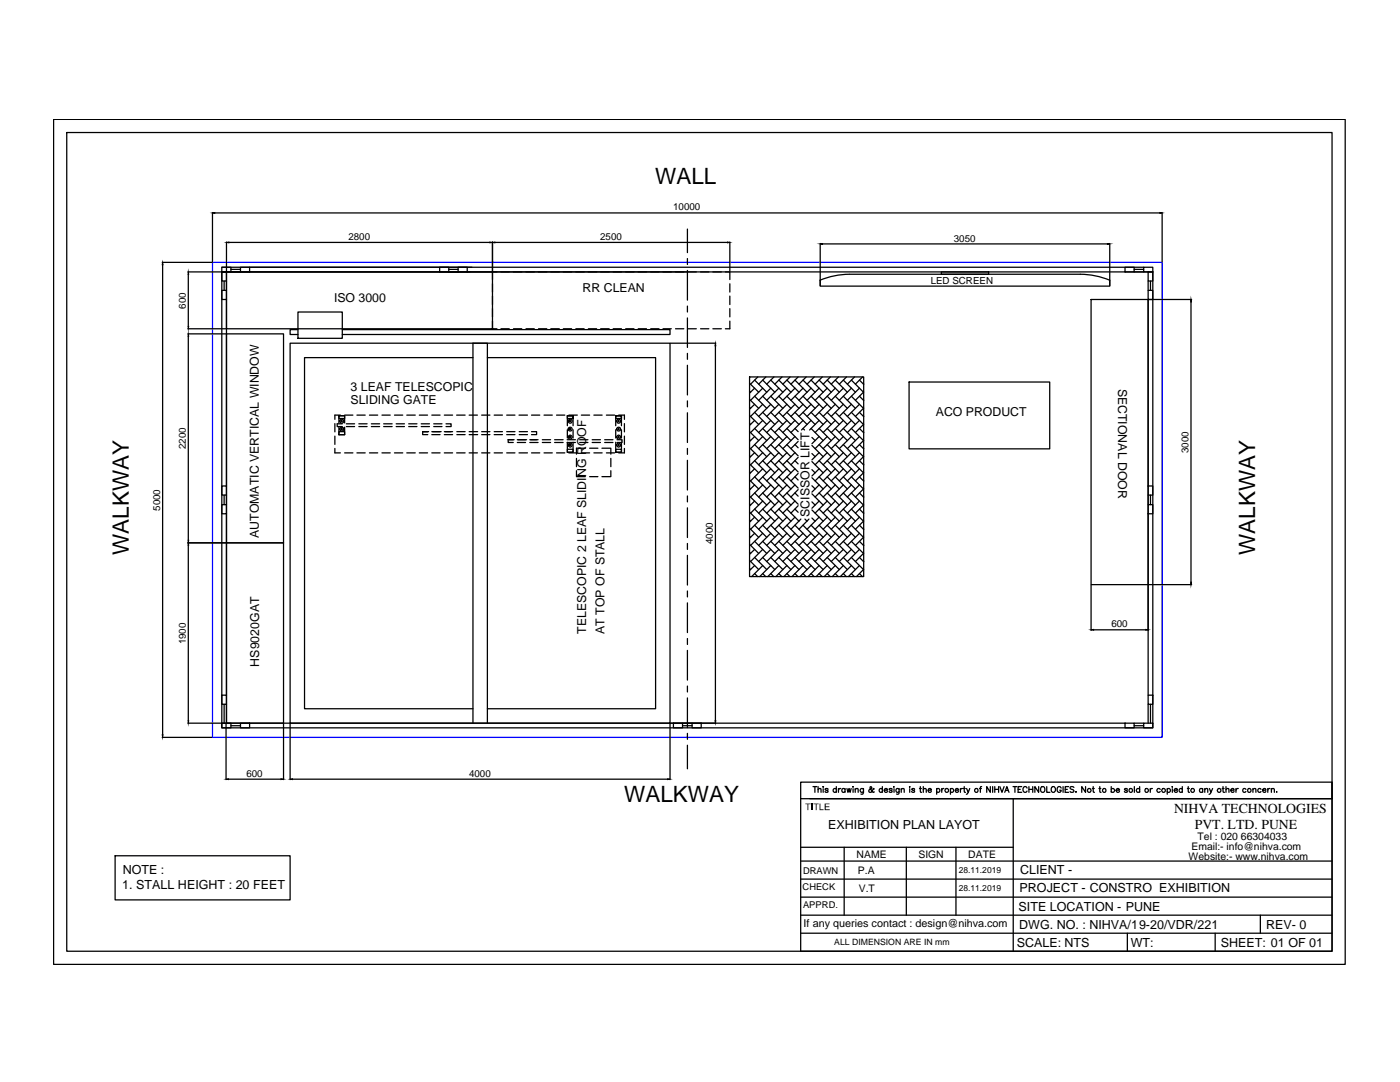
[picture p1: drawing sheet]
<svg xmlns="http://www.w3.org/2000/svg" width="279mm" height="216mm" viewBox="0 0 279 216" stroke-linecap="round" stroke-linejoin="round" font-family="sans-serif">
<!-- layer: 0 -->
<g fill="none" stroke="#000" stroke-width=".25">
<path d="M10.7 23.8h257.8v168.6h-257.8zM13.3 26.4h252.5v163.4h-252.5zM32.4 52.4h9.9M32.5 52.8v93.8M37.5 54.3h99.7M37.6 54.7v10.4M42.4 42.4v9.9M42.9 42.5h188.6M44.3 54.3h185.8v90.9h-185.8zM44.3 54.3h.9v1.8h-.9zM44.3 57.9h.9v1.9h-.9zM44.3 53.3h183.9"/>
<path d="M44.3 53.3h1.8v1h-1.8zM44.7 56.1v1.8M45.2 54.3h53.1v11.3h-53.1zM45.2 48.3v5.8M45.2 56.1v1.8M45.2 59.8v37.2M45.7 48.4h52.1M46.1 53.7h1.9M48 53.3h1.8v1h-1.8zM49.8 53.3h44.4M87.7 53.3h1.9v1h-1.9zM89.6 53.7h1.8"/>
<path d="M91.4 53.3h1.8v1h-1.8zM98.3 48.3v5.8M98.3 56.6v1.7M98.3 59.1v1.7M98.7 48.4h46.5M99.2 54.3h-.9v1.5M137.2 45.7v4.7M137.2 51.6v1.2M137.2 54v5.9M137.3 54.3h1.7M139.8 54.3h1.7M142.3 54.3h1.7"/>
<path d="M144.8 54.3h.9v1.5M145.7 48.3v5.8M145.7 56.6v1.7M145.7 59.1v1.7M163.7 48.6v8.4M164.2 48.7h56.8M169.5 54.7a15.6 15.6 0 0 0-5.9 1.2M169.6 54.7h46a15.8 15.8 0 0 1 5.9 1.2v1.2h-57.8v-1.2M187.9 54.3h9.4v.4h-9.4zM217.7 59.8h11.4v56.9h-11.4zM221.5 48.6v8.4M224.5 53.3h1.8v1h-1.8z"/>
<path d="M226.3 53.7h1.9M226.3 54.3h1.9M228.2 53.3h1.9v1h-1.9zM229.1 54.3h1v1.8h-1zM229.1 57.9h1v1.9h-1zM229.1 56.1v1.8M229.1 59.8v37.2M229.2 59.8h8.6M229.6 56.1v1.8M231.9 42.4v9.9M37.5 65.6h7.6M37.5 66.6h7.6"/>
<path d="M37.6 67.1v40.7M45.2 66.6h11.4v41.7h-11.4zM57.9 68.5h75.8v75.8h-75.8zM59.5 62.3h8.8v5.2h-8.8zM59.5 65.8h-1.6v.9h1.6M68.3 65.8h65.4v.9h-65.4M94.4 71.4h-33.6v70h33.6M97.3 71.4h33.5v70h-33.5M98.3 64.1v1.5h.9M98.3 61.6v1.6M100 65.6h1.6M102.5 65.6h1.6"/>
<path d="M105 65.6h1.6M107.5 65.6h1.6M109.9 65.6h1.7M112.4 65.6h1.7M114.9 65.6h1.7M117.4 65.6h1.7M119.9 65.6h1.7M122.4 65.6h1.6M124.9 65.6h1.6M127.4 65.6h1.6M129.9 65.6h1.6M132.3 65.6h1.7"/>
<path d="M133.8 68.5h9.1M134.8 65.6h1.7M137.2 61.1v1.2M137.2 63.4v5.9M137.2 70.5v1.2M137.2 72.9v5.9M137.2 80v1.2M137.3 65.6h1.7M139.8 65.6h1.7M142.3 65.6h1.7M142.8 69v74.8M145.7 64.1v1.5h-.9"/>
<path d="M145.7 61.6v1.6M149.6 75.2h22.8v39.8h-22.8zM149.6 76.5l1.8 1.8M149.6 78.1l.2 .2M149.6 79.7l1.8 1.8M149.6 75.2h.1M150.6 75.8l2.4 2.5M150.6 79.1l2.4 2.4M150.6 77.5l-1 .9M151.2 75.2l-1.4 1.5M152.2 75.8l2.4 2.5M152.2 79.1l2.4 2.4"/>
<path d="M152.2 77.5l-2.4 2.4M152.9 75.2l-1.5 1.5M153.8 75.8l2.4 2.5M153.8 79.1l2.4 2.4M153.8 77.5l-2.4 2.4M154.5 75.2l-1.5 1.5M155.4 75.8l2.4 2.5M155.4 79.1l2.4 2.4M155.4 77.5l-2.4 2.4M156.1 75.2l-1.5 1.5M157 75.8l2.5 2.5M157 79.1l2.5 2.4"/>
<path d="M157 77.5l-2.4 2.4M157.7 75.2l-1.5 1.5M158.7 75.8l2.4 2.5M158.7 79.1l2.4 2.4M158.7 77.5l-2.5 2.4M159.3 75.2l-1.5 1.5M160.3 75.8l2.4 2.5M160.3 79.1l2.4 2.4M160.3 77.5l-2.5 2.4M160.9 75.2l-1.4 1.5M161.9 75.8l2.4 2.5M161.9 79.1l2.4 2.4"/>
<path d="M161.9 77.5l-2.4 2.4M162.5 75.2l-1.4 1.5M163.5 75.8l2.4 2.5M163.5 79.1l2.4 2.4M163.5 77.5l-2.4 2.4M164.1 75.2l-1.4 1.5M165.1 75.8l2.4 2.5M165.1 79.1l2.4 2.4M165.1 77.5l-2.4 2.4M165.7 75.2l-1.4 1.5M166.7 75.8l2.4 2.5M166.7 79.1l2.4 2.4"/>
<path d="M166.7 77.5l-2.4 2.4M167.3 75.2l-1.4 1.5M168.3 75.8l2.4 2.5M168.3 79.1l2.4 2.4M168.3 77.5l-2.4 2.4M168.9 75.2l-1.4 1.5M169.9 75.8l2.4 2.5M169.9 79.1l2.4 2.4M169.9 77.5l-2.4 2.4M170.5 75.2l-1.4 1.5M171.5 75.8l.9 .9M171.5 79.1l.9 .8"/>
<path d="M171.5 77.5l-2.4 2.4M172.2 75.2l-1.5 1.5M172.4 76.6l-.1 .1M172.4 78.2l-1.7 1.7M172.4 79.8l-.1 .1M181.4 76.2h28.1v13.4h-28.1zM237.7 60.3v55.8M44.3 97h.9v1.8h-.9zM44.7 98.8v1.9M45.2 98.8v1.9M66.8 89.5v.9h1.1M66.8 84.5v1.7"/>
<path d="M66.8 87v1.7M67.6 84.4v-1.4h1.2v1.4M67.6 85.2v1.5v-.6h1.2v.6h-1.2h1.2v-1.5M67.6 83h1.2v.5h-1.2zM67.9 82.8h-1.1v.9M68.1 84h.2v.1h-.2zM68.3 84.6h-1v.5h1M68.8 90.4h1.6M68.8 82.8h1.6M69.1 85.1h1.7M69.1 84.6h1.7M71.2 90.4h1.7"/>
<path d="M71.2 82.8h1.7M71.6 85.1h1.7M71.6 84.6h1.7M73.7 90.4h1.7M73.7 82.8h1.7M74.1 85.1h1.7M74.1 84.6h1.7M76.2 90.4h1.7M76.2 82.8h1.7M76.6 85.1h1.7M76.6 84.6h1.7M78.7 90.4h1.7"/>
<path d="M78.7 82.8h1.7M79.1 85.1h1.6M79.1 84.6h1.6M81.2 90.4h1.7M81.2 82.8h1.7M81.6 85.1h1.6M81.6 84.6h1.6M83.7 90.4h1.6M83.7 82.8h1.6M84.1 85.1h1.6M84.1 84.6h1.6M84.4 86.1v.6h1"/>
<path d="M85.4 86.1h-1h1.1M86.2 90.4h1.6M86.2 86.7h1.6M86.2 86.1h1.8M86.2 82.8h1.6M86.6 85.1h1.6M86.6 84.6h1.6M88.7 90.4h1.6M88.7 86.7h1.6M88.7 86.1h1.6M88.7 82.8h1.6M89 84.6h1v.5h-1"/>
<path d="M91.1 90.4h1.7M91.1 82.8h1.7M91.2 86.7h1.6M91.2 86.1h1.6M93.6 90.4h1.7M93.6 86.7h1.7M93.6 86.1h1.7M93.6 82.8h1.7M96.1 90.4h1.7M96.1 86.7h1.7M96.1 86.1h1.7M96.1 82.8h1.7"/>
<path d="M98.6 90.4h1.7M98.6 86.7h1.7M98.6 86.1h1.7M98.6 82.8h1.7M101.1 90.4h1.7M101.1 86.7h1.7M101.1 86.1h1.7M101.1 82.8h1.7M102.6 87.7h-1.2v.6h1M103.2 88.3h1.7M103.2 87.7h1.9M103.6 90.4h1.7"/>
<path d="M103.6 82.8h1.7M103.6 86.7h1.7M103.6 86.1h1.7M105.7 88.3h1.7M105.7 87.7h1.7M106.1 86.1h1v.6h-1M106.1 90.4h1.6M106.1 82.8h1.6M108.2 88.3h1.7M108.2 87.7h1.7M108.6 90.4h1.6M108.6 82.8h1.6"/>
<path d="M110.7 88.3h1.7M110.7 87.7h1.7M111.1 90.4h1.6M111.1 82.8h1.6M113.2 88.3h1.6M113.2 87.7h1.6M113.2 88.3v1.9h1.2v-1.9M113.2 84.9v-1.9h1.2v.5h-1.2v-.5h1.2v1.9M113.2 89.6h1.2v.6h-1.2zM113.2 85.8v1.6M113.5 90.4h1.7M113.5 82.8h1.7"/>
<path d="M113.7 87.2h.2v.1h-.2zM113.7 85.5h.2v.2h-.2zM113.7 84h.2l-.1 .1zM113.7 88.7h.2v.2h-.2zM114.4 85.8v1.6M115 93.9v1.2h1.8M115 91.5v1.6M115.7 88.3h1.6M115.7 87.7h1.6M116 90.4h1.7M116 82.8h1.7M116.8 89.4h-1.8v1.2"/>
<path d="M117.7 95.1h1.6M117.7 89.4h1.6M118.2 88.3h1.6M118.2 87.7h1.6M118.5 90.4h1.7M118.5 82.8h1.7M120.1 89.4h1.8v1.2M120.7 88.3h1.6M120.7 87.7h1.6M121 90.4h1.7M121 82.8h1.7M121.9 93.9v1.2h-1.8"/>
<path d="M121.9 91.5v1.6M122.9 88.3v1.9h1.1v-1.9M122.9 84.9v-1.9h1.1v.5h-1.1v-.5h1.1v1.9M122.9 89.6h1.1v.6h-1.1zM122.9 85.8v1.6M123.1 87.7h1v.6h-1M123.4 87.2h.2v.1h-.2zM123.4 84h.2v.1h-.2zM123.5 82.8h1.1v.9M124 85.8v1.6M124.6 89.5v.9h-1.1M124.6 84.5v1.7"/>
<path d="M124.6 87v1.7M137.2 82.4v5.9M137.2 89.5v1.2M137.2 91.8v6M137.2 99v1.1M149.6 81.3l.2 .2M149.6 82.9l1.8 1.8M149.6 84.5l.2 .2M149.6 86.1l1.8 1.8M149.6 87.7l.2 .2M149.6 89.4l1.8 1.7M149.6 91l.2 .1"/>
<path d="M149.6 92.6l1.8 1.7M149.6 94.2l.2 .1M149.6 95.8l1.8 1.8M149.6 97.4l.2 .2M149.6 99l1.8 1.8M150.6 82.3l2.4 2.4M150.6 85.5l2.4 2.4M150.6 88.7l2.4 2.4M150.6 91.9l2.4 2.4M150.6 95.2l2.4 2.4M150.6 98.4l2.4 2.4M150.6 80.7l-1 .9"/>
<path d="M150.6 83.9l-1 1M150.6 87.1l-1 1M150.6 90.3l-1 1M150.6 93.5l-1 1M150.6 96.8l-1 .9M150.6 100l-1 1M152.2 82.3l2.4 2.4M152.2 85.5l2.4 2.4M152.2 88.7l2.4 2.4M152.2 91.9l2.4 2.4M152.2 95.2l2.4 2.4M152.2 98.4l2.4 2.4"/>
<path d="M152.2 80.7l-2.4 2.4M152.2 83.9l-2.4 2.4M152.2 87.1l-2.4 2.4M152.2 90.3l-2.4 2.4M152.2 93.5l-2.4 2.5M152.2 96.8l-2.4 2.4M152.2 100l-2.4 2.4M153.8 82.3l2.4 2.4M153.8 85.5l2.4 2.4M153.8 88.7l2.4 2.4M153.8 91.9l2.4 2.4M153.8 95.2l2.4 2.4"/>
<path d="M153.8 98.4l2.4 2.4M153.8 80.7l-2.4 2.4M153.8 83.9l-2.4 2.4M153.8 87.1l-2.4 2.4M153.8 90.3l-2.4 2.4M153.8 93.5l-2.4 2.5M153.8 96.8l-2.4 2.4M153.8 100l-2.4 2.4M155.4 82.3l2.4 2.4M155.4 85.5l2.4 2.4M155.4 88.7l2.4 2.4M155.4 91.9l2.4 2.4"/>
<path d="M155.4 95.2l2.4 2.4M155.4 98.4l2.4 2.4M155.4 80.7l-2.4 2.4M155.4 83.9l-2.4 2.4M155.4 87.1l-2.4 2.4M155.4 90.3l-2.4 2.4M155.4 93.5l-2.4 2.5M155.4 96.8l-2.4 2.4M155.4 100l-2.4 2.4M157 82.3l2.5 2.4M157 85.5l2.3 2.2M157 88.7l2.3 2.3"/>
<path d="M157 91.9l2.3 2.3M157 95.2l2.3 2.2M157 98.4l2.3 2.2M157 80.7l-2.4 2.4M157 83.9l-2.4 2.4M157 87.1l-2.4 2.4M157 90.3l-2.4 2.4M157 93.5l-2.4 2.5M157 96.8l-2.4 2.4M157 100l-2.4 2.4M158.7 82.3l2.4 2.4M158.7 85.5l.6 .6"/>
<path d="M158.7 88.7l.6 .7M158.7 91.9l.6 .7M158.7 95.2l.6 .6M158.7 98.4l.6 .6M158.7 80.7l-2.5 2.4M158.7 83.9l-2.5 2.4M158.7 87.1l-2.5 2.4M158.7 90.3l-2.5 2.4M158.7 93.5l-2.5 2.5M158.7 96.8l-2.5 2.4M158.7 100l-2.5 2.4M159.3 88.1l-1.5 1.4"/>
<path d="M159.3 91.3l-1.5 1.4M159.3 94.5l-1.5 1.5M159.3 97.7l-1.5 1.5M160.3 82.3l2.4 2.4M160.3 85.5l.3 .3M160.3 80.7l-2.5 2.4M160.3 83.9l-2.5 2.4M161.9 82.3l2.4 2.4M161.9 85.5l2.4 2.4M161.9 80.7l-2.4 2.4M161.9 83.9l-1.9 1.9M162 87.3l.7 .6"/>
<path d="M162 88.9l2.3 2.2M162 90.5l.7 .6M162 92.1l2.3 2.2M162 93.7l.7 .6M162 95.3l2.3 2.3M162 96.9l.7 .7M162 98.5l2.3 2.3M163.5 82.3l2.4 2.4M163.5 85.5l2.4 2.4M163.5 88.7l2.4 2.4M163.5 91.9l2.4 2.4M163.5 95.2l2.4 2.4"/>
<path d="M163.5 98.4l2.4 2.4M163.5 80.7l-2.4 2.4M163.5 83.9l-1.9 1.9M163.5 87.1l-1.5 1.4M163.5 90.3l-1.5 1.5M163.5 93.5l-1.5 1.5M163.5 96.8l-1.5 1.4M163.5 100l-1.5 1.4M165.1 82.3l2.4 2.4M165.1 85.5l2.4 2.4M165.1 88.7l2.4 2.4M165.1 91.9l2.4 2.4"/>
<path d="M165.1 95.2l2.4 2.4M165.1 98.4l2.4 2.4M165.1 80.7l-2.4 2.4M165.1 83.9l-2.4 2.4M165.1 87.1l-2.4 2.4M165.1 90.3l-2.4 2.4M165.1 93.5l-2.4 2.5M165.1 96.8l-2.4 2.4M165.1 100l-2.4 2.4M166.7 82.3l2.4 2.4M166.7 85.5l2.4 2.4M166.7 88.7l2.4 2.4"/>
<path d="M166.7 91.9l2.4 2.4M166.7 95.2l2.4 2.4M166.7 98.4l2.4 2.4M166.7 80.7l-2.4 2.4M166.7 83.9l-2.4 2.4M166.7 87.1l-2.4 2.4M166.7 90.3l-2.4 2.4M166.7 93.5l-2.4 2.5M166.7 96.8l-2.4 2.4M166.7 100l-2.4 2.4M168.3 82.3l2.4 2.4M168.3 85.5l2.4 2.4"/>
<path d="M168.3 88.7l2.4 2.4M168.3 91.9l2.4 2.4M168.3 95.2l2.4 2.4M168.3 98.4l2.4 2.4M168.3 80.7l-2.4 2.4M168.3 83.9l-2.4 2.4M168.3 87.1l-2.4 2.4M168.3 90.3l-2.4 2.4M168.3 93.5l-2.4 2.5M168.3 96.8l-2.4 2.4M168.3 100l-2.4 2.4M169.9 82.3l2.4 2.4"/>
<path d="M169.9 85.5l2.4 2.4M169.9 88.7l2.4 2.4M169.9 91.9l2.4 2.4M169.9 95.2l2.4 2.4M169.9 98.4l2.4 2.4M169.9 80.7l-2.4 2.4M169.9 83.9l-2.4 2.4M169.9 87.1l-2.4 2.4M169.9 90.3l-2.4 2.4M169.9 93.5l-2.4 2.5M169.9 96.8l-2.4 2.4M169.9 100l-2.4 2.4"/>
<path d="M171.5 82.3l.9 .8M171.5 85.5l.9 .8M171.5 88.7l.9 .9M171.5 91.9l.9 .9M171.5 95.2l.9 .8M171.5 98.4l.9 .8M171.5 80.7l-2.4 2.4M171.5 83.9l-2.4 2.4M171.5 87.1l-2.4 2.4M171.5 90.3l-2.4 2.4M171.5 93.5l-2.4 2.5M171.5 96.8l-2.4 2.4"/>
<path d="M171.5 100l-2.4 2.4M172.4 81.4l-1.7 1.7M172.4 83l-.1 .1M172.4 84.7l-1.7 1.6M172.4 86.3h-.1M172.4 87.9l-1.7 1.6M172.4 89.5h-.1M172.4 91.1l-1.7 1.6M172.4 92.7h-.1M172.4 94.3l-1.7 1.7M172.4 95.9l-.1 .1M172.4 97.5l-1.7 1.7"/>
<path d="M172.4 99.1l-.1 .1M229.1 97h1v1.8h-1zM229.1 98.8v1.9M229.6 98.8v1.9M37.5 108.3h7.6M37.6 108.8v35M44.3 100.7h.9v1.8h-.9zM45.2 108.3h11.4v36h-11.4zM45.2 102.5v36.2M137.2 101.3v6M137.2 108.4v1.2M137.2 110.8v5.9"/>
<path d="M137.2 117.9v1.2M149.6 100.6l.2 .2M149.6 102.2l1.8 1.8M149.6 103.8l.2 .2M149.6 105.4l1.8 1.8M149.6 107l.2 .2M149.6 108.6l1.8 1.8M149.6 110.2l.2 .2M149.6 111.8l1.8 1.9M149.6 113.4l.2 .3M150.6 101.6l2.4 2.4M150.6 104.8l2.4 2.4"/>
<path d="M150.6 108l2.4 2.4M150.6 111.2l2.4 2.5M150.6 114.5l.6 .5M150.6 103.2l-1 1M150.6 106.4l-1 1M150.6 109.6l-1 1M150.6 112.8l-1 1M152.2 101.6l2.4 2.4M152.2 104.8l2.4 2.4M152.2 108l2.4 2.4M152.2 111.2l2.4 2.5M152.2 114.5l.6 .5"/>
<path d="M152.2 103.2l-2.4 2.4M152.2 106.4l-2.4 2.4M152.2 109.6l-2.4 2.4M152.2 112.8l-2.2 2.2M153.8 101.6l2.4 2.4M153.8 104.8l2.4 2.4M153.8 108l2.4 2.4M153.8 111.2l2.4 2.5M153.8 114.5l.6 .5M153.8 103.2l-2.4 2.4M153.8 106.4l-2.4 2.4M153.8 109.6l-2.4 2.4"/>
<path d="M153.8 112.8l-2.2 2.2M155.4 101.6l2.4 2.4M155.4 104.8l2.4 2.4M155.4 108l2.4 2.4M155.4 111.2l2.4 2.5M155.4 114.5l.6 .5M155.4 103.2l-2.4 2.4M155.4 106.4l-2.4 2.4M155.4 109.6l-2.4 2.4M155.4 112.8l-2.2 2.2M157 101.6l2.5 2.4M157 104.8l2.5 2.4"/>
<path d="M157 108l2.5 2.4M157 111.2l2.5 2.5M157 114.5l.6 .5M157 103.2l-2.4 2.4M157 106.4l-2.4 2.4M157 109.6l-2.4 2.4M157 112.8l-2.2 2.2M158.7 101.6l.6 .6M158.7 104.8l2.4 2.4M158.7 108l2.4 2.4M158.7 111.2l2.4 2.5M158.7 114.5l.5 .5"/>
<path d="M158.7 103.2l-2.5 2.4M158.7 106.4l-2.5 2.4M158.7 109.6l-2.5 2.4M158.7 112.8l-2.3 2.2M159.3 100.9l-1.5 1.5M159.8 103.6l-2 2M160.3 104.8l2.4 2.4M160.3 108l2.4 2.4M160.3 111.2l2.4 2.5M160.3 114.5l.6 .5M160.3 106.4l-2.5 2.4M160.3 109.6l-2.5 2.4"/>
<path d="M160.3 112.8l-2.2 2.2M160.6 103.6l.5 .4M161.4 103.6l-1.9 2M161.9 104.8l2.4 2.4M161.9 108l2.4 2.4M161.9 111.2l2.4 2.5M161.9 114.5l.6 .5M161.9 106.4l-2.4 2.4M161.9 109.6l-2.4 2.4M161.9 112.8l-2.2 2.2M162 100.1l.7 .7M162 101.8l2.3 2.2"/>
<path d="M162 103.4l.7 .6M163.5 101.6l2.4 2.4M163.5 104.8l2.4 2.4M163.5 108l2.4 2.4M163.5 111.2l2.4 2.5M163.5 114.5l.6 .5M163.5 103.2l-2.4 2.4M163.5 106.4l-2.4 2.4M163.5 109.6l-2.4 2.4M163.5 112.8l-2.2 2.2M165.1 101.6l2.4 2.4M165.1 104.8l2.4 2.4"/>
<path d="M165.1 108l2.4 2.4M165.1 111.2l2.4 2.5M165.1 114.5l.6 .5M165.1 103.2l-2.4 2.4M165.1 106.4l-2.4 2.4M165.1 109.6l-2.4 2.4M165.1 112.8l-2.2 2.2M166.7 101.6l2.4 2.4M166.7 104.8l2.4 2.4M166.7 108l2.4 2.4M166.7 111.2l2.4 2.5M166.7 114.5l.6 .5"/>
<path d="M166.7 103.2l-2.4 2.4M166.7 106.4l-2.4 2.4M166.7 109.6l-2.4 2.4M166.7 112.8l-2.2 2.2M168.3 101.6l2.4 2.4M168.3 104.8l2.4 2.4M168.3 108l2.4 2.4M168.3 111.2l2.4 2.5M168.3 114.5l.6 .5M168.3 103.2l-2.4 2.4M168.3 106.4l-2.4 2.4M168.3 109.6l-2.4 2.4"/>
<path d="M168.3 112.8l-2.2 2.2M169.9 101.6l2.4 2.4M169.9 104.8l2.4 2.4M169.9 108l2.4 2.4M169.9 111.2l2.4 2.5M169.9 114.5l.6 .5M169.9 103.2l-2.4 2.4M169.9 106.4l-2.4 2.4M169.9 109.6l-2.4 2.4M169.9 112.8l-2.2 2.2M171.5 101.6l.9 .8M171.5 104.8l.9 .8"/>
<path d="M171.5 108l.9 .9M171.5 111.2l.9 .9M171.5 114.5l.6 .5M171.5 103.2l-2.4 2.4M171.5 106.4l-2.4 2.4M171.5 109.6l-2.4 2.4M171.5 112.8l-2.2 2.2M172.4 100.7l-1.7 1.7M172.4 102.3l-.1 .1M172.4 104l-1.7 1.6M172.4 105.6h-.1M172.4 107.2l-1.7 1.6"/>
<path d="M172.4 108.8h-.1M172.4 110.4l-1.7 1.6M172.4 112h-.1M172.4 113.6l-1.5 1.4M217.7 116.7v9.1M229.1 100.7h1v1.8h-1zM229.1 102.5v36.2M229.2 116.7h8.6M44.3 138.7h.9v1.8h-.9zM137.2 120.3v5.9M137.2 127.4v1.2M137.2 129.8v5.9"/>
<path d="M137.2 136.9v1.2M137.2 139.3v5.9M218.3 125.7h10.4M229.1 138.7h1v1.8h-1zM32.4 147.1h9.9M37.5 144.3h7.6M44.3 144.3h1.8v.9h-1.8zM44.7 140.5v3.8M45.1 144.4v11.2M45.2 144.3h179.3M45.2 140.5v3.8M45.6 155.5h10.5"/>
<path d="M46.1 144.8h1.9M48 144.3h1.8v.9h-1.8zM56.6 144.4v11.2M57.9 144.4v11.2M58.4 155.5h74.9M94.4 144.3v-75.8h2.9v75.8M133.7 144.4v11.2M134.4 144.3h1.8v.9h-1.8zM136.2 144.8h1.9M137.2 146.3v1.2M137.2 148.7v4.7M138.1 144.3h1.8v.9h-1.8z"/>
<path d="M159.8 156.1h106v3.3h-106zM161.6 159.4h104.2M162.2 157h.8M162.6 157v1.1M163.3 157.6l.2-.3 .3 .1 .1 .7M163.3 157v1.1M164.3 157v.1zM164.3 157.4v.7M165.3 157.5l-.3-.2-.3 .1v.2l.5 .2 .1 .1-.3 .2-.3-.2M166.9 157.5a.35 .35 0 0 0-.5 0 .35 .35 0 0 0 0 .5 .35 .35 0 0 0 .5-.1M166.9 157v1.1M167.3 157.3v.8"/>
<path d="M167.8 157.3l-.3 .1-.2 .3M168.6 157.5a.35 .35 0 0 0-.5 0 .35 .35 0 0 0 0 .5 .35 .35 0 0 0 .5-.1M168.6 157.3v.8M169 157.3l.2 .8 .2-.8 .3 .8 .2-.8M170.3 157v.1zM170.3 157.4v.7M170.7 157.6l.3-.3 .2 .1 .1 .7M170.7 157.3v.8M172.3 157.3v.9l-.1 .2h-.4M172.3 157.5a.37 .37 0 0 0-.5-.1 .37 .37 0 0 0 0 .6 .37 .37 0 0 0 .5-.1M174.4 157.5l-.1-.2a.63 .63 0 0 1-.9 .7l.1-.4 .5-.3-.2-.3-.2 .1 .1 .3 .5 .7h.2v-.1M176.1 157.5a.35 .35 0 0 0-.5 0 .35 .35 0 0 0 0 .5 .35 .35 0 0 0 .5-.1"/>
<path d="M176.1 157v1.1M176.5 157.7h.6v-.1a.35 .35 0 0 0-.5-.1 .35 .35 0 0 0 0 .5 .35 .35 0 0 0 .5-.1M178 157.5l-.2-.2-.3 .1v.2l.5 .2v.1l-.2 .2-.4-.2M178.3 157h.2zM178.4 157.4v.7M179.4 157.3v1.1h-.5M179.4 157.5a.35 .35 0 0 0-.5 0 .35 .35 0 0 0 0 .5 .35 .35 0 0 0 .5-.1M179.9 157.6l.3-.3 .2 .1 .1 .7M179.9 157.3v.8M181.6 157v.1zM181.6 157.4v.7M182.5 157.5l-.2-.2-.4 .2 .6 .3v.3h-.4l-.2-.2"/>
<path d="M183.5 157.3h.4M183.7 157v.9v.2h.2M184.3 157.6l.1-.2h.4l.1 .7M184.3 157v1.1M185.2 157.7h.7a.35 .35 0 0 0-.5-.3 .35 .35 0 0 0-.1 .5l.2 .2 .4-.2M186.9 157.5a.35 .35 0 0 1 .6 0 .35 .35 0 0 1 0 .5 .35 .35 0 0 1-.6-.1M186.9 157.3v1.2M187.9 157.3v.8M188.4 157.3l-.3 .1-.2 .3M189.7 157.5a.35 .35 0 0 1 .5 0 .35 .35 0 0 1 0 .5 .35 .35 0 0 1-.5-.1M189.7 157.3v1.2M190.7 157.7h.6a.35 .35 0 0 0-.5-.3 .35 .35 0 0 0-.1 .5l.2 .2 .4-.2"/>
<path d="M191.7 157.3v.8M192.1 157.3l-.3 .1-.1 .3M192.3 157.3h.3M192.4 157v.9l.1 .2h.2M192.9 157.3l.3 .8 .3-.8M193.2 158.1l-.3 .4M195.5 157.3h.4M195.9 157h-.2v.2v.9M197.6 157v1.1l-.7-1.1v1.1M198.1 157v1.1M198.5 157v1.1M198.5 157.5h.8"/>
<path d="M199.3 157v1.1M199.5 157l.5 1.1 .4-1.1M200.5 158.1l.4-1.1 .5 1.1M200.7 157.7h.5M202.2 157h.7M202.2 159.4v30.4M202.6 157v1.1M203.2 157.5h.4M203.9 157h-.7v1.1h.7M205 157.3a.41 .41 0 0 0-.5-.3 .41 .41 0 0 0-.3 .4v.3a.42 .42 0 0 0 .3 .4 .42 .42 0 0 0 .5-.3M205.3 157.5h.8M205.3 157v1.1"/>
<path d="M206.1 157v1.1M207.3 157v1.1l-.8-1.1v1.1M207.9 157h.1a.56 .56 0 0 1 .5 .6 .56 .56 0 0 1-.6 .5l-.2-.4zM208.9 157v1.1h.6M210 157a.54 .54 0 0 1 .7 .5 .54 .54 0 0 1-.7 .6l-.2-.4zM211.8 157.3a.41 .41 0 0 0-.5-.4 .41 .41 0 0 0-.3 .5v.3a.4 .4 0 0 0 .4 .4 .4 .4 0 0 0 .4-.4h-.3M212.2 157v1.1M212.6 157.5h.4M213.3 157h-.7v1.1h.7M214.3 157.1l-.3-.1h-.4v.3l.6 .3 .1 .3-.3 .2-.4-.2M214.7 158.1h.1zM216.6 157v1.1l-.7-1.1v1.1"/>
<path d="M218 157.3h.4M218.2 157v.9v.2h.2M219.3 157.3h.4M219.5 157v.9v.2h.2M221.8 157.5a.37 .37 0 0 1 .5-.1 .37 .37 0 0 1 0 .6 .37 .37 0 0 1-.5-.1M221.8 157v1.1M222.7 157.7h.7a.34 .34 0 0 0-.3-.4 .34 .34 0 0 0-.4 .4l.2 .4h.3l.2-.2M224.5 144.3h1.8v.9h-1.8zM225 157.5l-.2-.2-.4 .2 .5 .3v.3h-.3l-.2-.2M226.3 144.3h1.9M226.3 144.8h1.9M226.4 157v1.1"/>
<path d="M227.4 157.5a.37 .37 0 0 0-.5-.1 .37 .37 0 0 0 0 .6 .37 .37 0 0 0 .5-.1M227.4 157v1.1M228.2 144.3h1.9v.9h-1.9zM229.1 140.5v3.8M229.6 157.3v.8M229.6 140.5v3.8M230 157.3l-.3 .1-.1 .3M231.5 157.5a.37 .37 0 0 0-.5-.1 .37 .37 0 0 0 0 .6 .37 .37 0 0 0 .5-.1M232.9 157.5a.35 .35 0 0 1 .6 0 .35 .35 0 0 1 0 .5 .35 .35 0 0 1-.6-.1M232.9 157.3v1.2M234 157v.1zM234 157.4v.7"/>
<path d="M234.3 157.7h.7v-.1a.35 .35 0 0 0-.5-.1 .35 .35 0 0 0 0 .5 .35 .35 0 0 0 .5-.1M236 157.5a.35 .35 0 0 0-.6 0 .35 .35 0 0 0 0 .5 .35 .35 0 0 0 .6-.1M236 157v1.1M237 157.3h.3M237.1 157v.9l.1 .2h.2M240 157.5a.35 .35 0 0 0-.5 0 .35 .35 0 0 0 0 .5 .35 .35 0 0 0 .5-.1M240 157.3v.8M240.4 157.6l.3-.3 .3 .1v.7M240.4 157.3v.8M241.4 157.3l.3 .8 .3-.8M241.7 158.1l-.4 .4M243.9 157.3h.4"/>
<path d="M244.1 157v1.1h.3M244.7 157.6l.3-.3 .2 .1 .1 .7M244.7 157v1.1M245.6 157.7h.7v-.1a.35 .35 0 0 0-.5-.1 .35 .35 0 0 0 0 .5 .35 .35 0 0 0 .5-.1M246.7 157.3v.8M247.1 157.3l-.3 .1-.1 .3M248.7 157.5a.35 .35 0 0 0-.6 0 .35 .35 0 0 0 0 .5 .35 .35 0 0 0 .6-.1M250 157.6l.3-.3 .3 .1v.7M250 157.3v.8M251.7 157.5a.35 .35 0 0 0-.6 0 .35 .35 0 0 0 0 .5 .35 .35 0 0 0 .6-.1M252 157.7h.6v-.1a.35 .35 0 0 0-.5-.1 .35 .35 0 0 0 0 .5 .35 .35 0 0 0 .5-.1M253 157.3v.8"/>
<path d="M253.4 157.3l-.2 .1-.2 .3M253.7 157.6l.2-.2h.3l.1 .7M253.7 157.3v.8M254.8 158v.1zM265.8 156.1v33.7h-106v-30.4M23 170.8h34.9v8.8h-34.9zM159.8 179h106M159.8 175.4h106M159.8 171.8h106M159.8 169.1h42.4M168.5 169.1v13.5M180.9 169.1v13.5"/>
<path d="M190.8 169.1v13.5M159.8 182.6h106M159.8 186.2h106M225 186.2v3.6M242.5 186.2v3.6M251.5 182.6v3.6"/>
<circle cx="68.2" cy="85.6" r=".39"/>
<circle cx="68.2" cy="84" r=".41"/>
<circle cx="68.2" cy="85.6" r=".12"/>
<circle cx="113.8" cy="87.2" r=".39"/>
<circle cx="113.8" cy="85.6" r=".39"/>
<circle cx="113.8" cy="88.8" r=".39"/>
<circle cx="113.8" cy="84" r=".41"/>
<circle cx="123.4" cy="87.2" r=".39"/>
<circle cx="123.4" cy="85.6" r=".39"/>
<circle cx="123.4" cy="88.8" r=".39"/>
<circle cx="123.5" cy="84" r=".41"/>
<circle cx="123.5" cy="85.6" r=".12"/>
<circle cx="123.5" cy="88.8" r=".12"/>
<circle cx="189" cy="157.7" r=".37"/>
<circle cx="194.8" cy="157.7" r=".37"/>
<circle cx="217.4" cy="157.7" r=".37"/>
<circle cx="220.4" cy="157.7" r=".37"/>
<circle cx="225.7" cy="157.7" r=".37"/>
<circle cx="228.8" cy="157.7" r=".37"/>
<circle cx="232.2" cy="157.7" r=".37"/>
<circle cx="238" cy="157.7" r=".37"/>
<circle cx="243.3" cy="157.7" r=".37"/>
<circle cx="249.3" cy="157.7" r=".37"/>
</g>
<path d="M42.4 52.4h189.5v94.7h-189.5z" fill="none" stroke="#00f" stroke-width=".25"/>
<g fill="#000" stroke="#000" stroke-width=".2">
<path d="M32.5 52.4v.4h-.1zM37.6 54.3l.1 .4h-.2zM42.4 42.5l.5-.1v.2zM45.2 48.4l.5-.1v.2zM97.8 48.3l.5 .1-.5 .1zM98.3 48.4l.4-.1v.2zM145.2 48.3l.5 .1-.5 .1zM163.7 48.7l.5-.1v.2zM221 48.6l.5 .1-.5 .1zM231.5 42.4l.4 .1-.4 .1zM37.6 66.6l.1 .5h-.2zM37.5 65.1h.2l-.1 .5z"/>
<path d="M142.8 68.5l.1 .5h-.2zM237.7 59.8l.1 .5h-.2zM37.5 107.8h.2l-.1 .5zM37.6 108.3l.1 .5h-.2zM237.6 116.1h.2l-.1 .6zM217.7 125.7l.6-.1v.2zM228.7 125.6l.4 .1-.4 .1zM32.4 146.6h.1v.5zM37.5 143.8h.2l-.1 .5zM45.1 155.5l.5-.1v.2zM56.1 155.4l.5 .1-.5 .1zM57.9 155.5l.5-.1v.2z"/>
<path d="M133.3 155.4l.4 .1-.4 .1zM142.7 143.8h.2l-.1 .5z"/>
</g>
<path d="M160.7 160.3h1.1v.2h-.5v1.2h-.2v-1.2h-.4zM162 160.3h.2v1.4h-.2zM162.3 160.3h1.1v.2h-.4v1.2h-.2v-1.2h-.5zM163.6 160.3h.1v1.2h.7v.2h-.8zM164.6 160.3h1v.2h-.8v.4h.7v.2h-.7v.4h.8v.2h-1z" fill="#000"/>
<g font-size="4.5">
<text x="130.8" y="36.7">WALL</text>
<text x="25.7" y="110.7" transform="rotate(-90 25.7 110.7)">WALKWAY</text>
<text x="250.5" y="110.7" transform="rotate(-90 250.5 110.7)">WALKWAY</text>
<text x="124.6" y="160">WALKWAY</text>
</g>
<g font-size="2.8">
<text x="234.3" y="162.3">NIHVA TECHNOLOGIES</text>
<text x="238.4" y="165.4">PVT. LTD. PUNE</text>
</g>
<g font-size="2.5">
<text x="116.3" y="58.3">RR CLEAN</text>
<text x="66.7" y="60.3">ISO 3000</text>
<text x="70" y="77.9">3 LEAF TELESCOPIC</text>
<text x="223.2" y="77.5" transform="rotate(90 223.2 77.5)">SECTIONAL DOOR</text>
<text x="70" y="80.6">SLIDING GATE</text>
<text x="186.8" y="83">ACO PRODUCT</text>
<text x="51.6" y="107.3" transform="rotate(-90 51.6 107.3)">AUTOMATIC VERTICAL WINDOW</text>
<text x="161.6" y="103.2" transform="rotate(-90 161.6 103.2)">SCISSOR LIFT</text>
<text x="117" y="126.5" transform="rotate(-90 117 126.5)">TELESCOPIC 2 LEAF SLIDING ROOF</text>
<text x="120.6" y="126.5" transform="rotate(-90 120.6 126.5)">AT TOP OF STALL</text>
<text x="51.7" y="133" transform="rotate(-90 51.7 133)">HS9020GAT</text>
<text x="165.3" y="165.5">EXHIBITION PLAN LAYOT</text>
<text x="24.4" y="177.3">1. STALL HEIGHT : 20 FEET</text>
<text x="24.5" y="174.3">NOTE :</text>
<text x="203.5" y="178.1">PROJECT - CONSTRO EXHIBITION</text>
<text x="203.6" y="174.5">CLIENT -</text>
<text x="203.3" y="181.7">SITE LOCATION - PUNE</text>
<text x="203.4" y="185.3">DWG. NO. : NIHVA/19-20/VDR/221</text>
<text x="252.7" y="185.3">REV- 0</text>
<text x="202.9" y="188.9">SCALE: NTS</text>
<text x="225.7" y="188.9">WT:</text>
<text x="243.7" y="188.9">SHEET: 01 OF 01</text>
</g>
<text font-size="2.2" x="160.4" y="185">If any queries contact : design@nihva.com</text>
<g font-size="2.1">
<text x="239" y="167.5">Tel : 020 66304033</text>
<text x="170.9" y="171.3">NAME</text>
<text x="183.3" y="171.3">SIGN</text>
<text x="193.2" y="171.3">DATE</text>
<text x="237.2" y="171.6">Website:- www.nihva.com</text>
<text x="237.8" y="169.6">Email:- info@nihva.com</text>
<text x="171.2" y="174.4">P.A</text>
<text x="171.4" y="178">V.T</text>
</g>
<g font-size="1.9">
<text x="134.4" y="42">10000</text>
<text x="69.5" y="47.9">2800</text>
<text x="119.8" y="47.9">2500</text>
<text x="190.4" y="48.2">3050</text>
<text x="185.7" y="56.7">LED SCREEN</text>
<text x="37.1" y="61.6" transform="rotate(-90 37.1 61.6)">600</text>
<text x="37.1" y="89.6" transform="rotate(-90 37.1 89.6)">2200</text>
<text x="237.2" y="90.4" transform="rotate(-90 237.2 90.4)">3000</text>
<text x="31.9" y="101.9" transform="rotate(-90 31.9 101.9)">5000</text>
<text x="142.3" y="108.6" transform="rotate(-90 142.3 108.6)">4000</text>
<text x="221.8" y="125.2">600</text>
<text x="37.1" y="128.6" transform="rotate(-90 37.1 128.6)">1900</text>
<text x="49.2" y="155">600</text>
<text x="93.6" y="155">4000</text>
<text x="160.2" y="177.6">CHECK</text>
<text x="160.3" y="174.4">DRAWN</text>
<text x="160.3" y="181.1">APPRD.</text>
</g>
<g font-size="1.7">
<text x="191.3" y="174.1">28.11.2019</text>
<text x="191.3" y="177.7">28.11.2019</text>
<text x="166.5" y="188.6">ALL DIMENSION ARE IN mm</text>
</g>
</svg>
